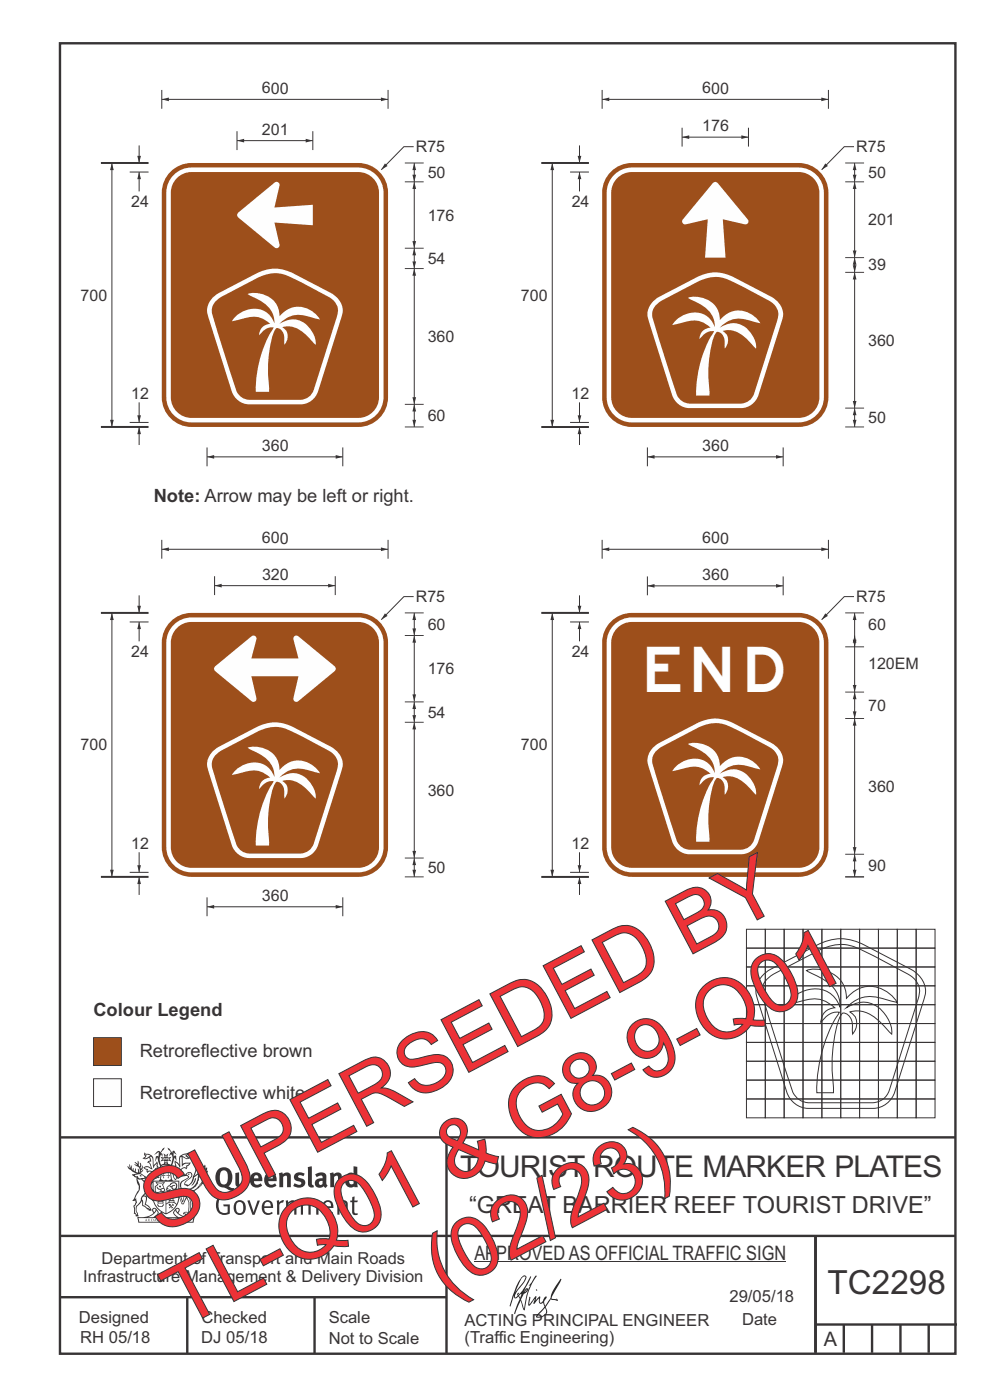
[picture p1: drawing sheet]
<svg xmlns="http://www.w3.org/2000/svg" width="210mm" height="297mm" viewBox="0 0 210 297" stroke-linecap="round" stroke-linejoin="round" font-family="sans-serif">
<g fill="none" stroke="#373435" stroke-width=".51">
<path d="M12.7 9.2h190v278h-190zM12.7 241.3h190M94.7 241.4v45.8M12.7 275.2h82M12.7 262.2h190.1M39.7 275.2v12M66.7 275.2v12M173 262.1v24.9M173 281h30M179 281v6M185 281v6M191 281v6"/>
<path d="M197 281v6"/>
</g>
<path d="M100.6 267.7h66.2" fill="none" stroke="#373435" stroke-width=".21"/>
<g fill="#373435">
<path d="M47 248.4a2.55 2.55 0 0 0 0 2.7l.3 .2a.81 .81 0 0 0 1-1v-.5a1.04 1.04 0 0 0-1.1-1.5zM46.3 248.1a1.82 1.82 0 0 1 2.1-.2 1.82 1.82 0 0 1 .9 1.8 2.29 2.29 0 0 1-.8 2l.7 .3h.5l-.2 .6a2.87 2.87 0 0 1-2-.7 2.12 2.12 0 0 1-1.7-3.1z" fill-rule="evenodd"/>
<path d="M49.9 248.9l.8-.2v2a.46 .46 0 0 0 .3 .6 .46 .46 0 0 0 .6-.3v-2.1l.7-.2v2.4l.2 .5-.5 .3-.3-.3a1.02 1.02 0 0 1-1.2 .3 1.02 1.02 0 0 1-.6-1.1z" fill-rule="evenodd"/>
<path d="M54 249.5l-.1 .5h.9a.49 .49 0 0 0-.2-.6 .49 .49 0 0 0-.6 .1zM53.4 249.1a1.34 1.34 0 0 1 1.6-.2 1.34 1.34 0 0 1 .6 1.5v.2h-1.7a.77 .77 0 0 0 .5 .8 .77 .77 0 0 0 .9-.4l.3 .5a1.59 1.59 0 0 1-2 .2 1.59 1.59 0 0 1-.5-2.1z" fill-rule="evenodd"/>
<path d="M57 249.5l-.1 .5h1a.49 .49 0 0 0-.2-.6 .49 .49 0 0 0-.7 .1zM56.4 249.1a1.34 1.34 0 0 1 1.6-.2 1.34 1.34 0 0 1 .7 1.5v.2h-1.8a.77 .77 0 0 0 .5 .8 .77 .77 0 0 0 .9-.4l.4 .5a1.59 1.59 0 0 1-2.1 .2 1.59 1.59 0 0 1-.5-2.1z" fill-rule="evenodd"/>
<path d="M59.2 248.9l.7-.2 .1 .4a.95 .95 0 0 1 1-.3 .95 .95 0 0 1 .7 .8v2.3h-.8v-2.3a.46 .46 0 0 0-.8 .1v2.2h-.8z" fill-rule="evenodd"/>
<path d="M62.6 249.1a1.75 1.75 0 0 1 2-.1l-.2 .5-.6-.2a.43 .43 0 0 0-.6 .3l.4 .3a1.04 1.04 0 0 1 1.2 1.1 1.04 1.04 0 0 1-1.4 1l-1.2-.4 .3-.6 1 .4 .4-.4a.88 .88 0 0 0-1-.5l-.4-.2-.1-.4z" fill-rule="evenodd"/>
<path d="M65.3 247.6l.8-.2 .1 3.8 .3 .2 .1 .4a.88 .88 0 0 1-1 0 .88 .88 0 0 1-.3-1z" fill-rule="evenodd"/>
<path d="M67.8 250.6a.43 .43 0 0 0-.1 .7 .43 .43 0 0 0 .7-.1v-.7zM66.8 249.1a1.7 1.7 0 0 1 2.4 .1v1.9l.3 .4-.4 .5-.5-.4a1.03 1.03 0 0 1-1.7-.1 1.03 1.03 0 0 1 .8-1.5h.7v-.4a.8 .8 0 0 0-1.2 .1z" fill-rule="evenodd"/>
<path d="M70 248.9l.7-.2 .1 .4a.95 .95 0 0 1 1-.3 .95 .95 0 0 1 .7 .8v2.3h-.8v-2.3a.46 .46 0 0 0-.8 .1v2.2h-.8z" fill-rule="evenodd"/>
<path d="M74.3 249.5a1.48 1.48 0 0 0 0 1.7h.5l.2-.1v-1.5l-.3-.2zM75 247.4l.8 .1 .1 4.4h-.7l-.1-.2a1.26 1.26 0 0 1-1.4 0 1.26 1.26 0 0 1-.5-1.3 1.29 1.29 0 0 1 .4-1.4 1.29 1.29 0 0 1 1.4-.1z" fill-rule="evenodd"/>
<path d="M46.4 253.9a1.72 1.72 0 0 1 2.3 0l-.3 .3a1.24 1.24 0 0 0-1.4-.2 1.24 1.24 0 0 0-.6 1.4 1.49 1.49 0 0 0 1.2 1.9l.7-.1v-1.3h-.8l-.1-.4h1.3v1.9a1.93 1.93 0 0 1-2.2 0 1.93 1.93 0 0 1-.7-2.2l.2-.8z" fill-rule="evenodd"/>
<path d="M50.4 255.1a1.65 1.65 0 0 0 .2 2.2 .99 .99 0 0 0 1-1.4 .78 .78 0 0 0-.4-.8 .78 .78 0 0 0-.8 0zM50 254.9a1.33 1.33 0 0 1 1.6-.1 1.33 1.33 0 0 1 .5 1.4 1.31 1.31 0 0 1-1.3 1.6 1.31 1.31 0 0 1-1.2-1.6v-.6z" fill-rule="evenodd"/>
<path d="M52.5 254.7l.4-.1 .9 2.6 .8-2.5h.5l-1.1 3h-.5z" fill-rule="evenodd"/>
<path d="M56.3 255.2l-.2 .7h1.3a.7 .7 0 0 0-.3-.8 .7 .7 0 0 0-.8 .1zM55.9 255a1.22 1.22 0 0 1 1.5-.2 1.22 1.22 0 0 1 .5 1.5h-1.8a.93 .93 0 0 0 .5 1 .93 .93 0 0 0 1.1-.2l.2 .3a1.43 1.43 0 0 1-1.8 .1 1.43 1.43 0 0 1-.6-1.7z" fill-rule="evenodd"/>
<path d="M58.7 254.7l.4-.1 .1 .5 .4-.4 .6-.1-.2 .5a.66 .66 0 0 0-.8 .7v1.9h-.4z" fill-rule="evenodd"/>
<path d="M60.6 254.7l.4-.1 .1 .5a.94 .94 0 0 1 1-.5 .94 .94 0 0 1 .8 .8v2.3h-.5l-.1-2.5a.81 .81 0 0 0-1.2 .3v2.2h-.4z" fill-rule="evenodd"/>
<path d="M63.7 254.7l.5-.1 .1 .5 .4-.3a.78 .78 0 0 1 1.1 .3 .9 .9 0 0 1 1-.5 .9 .9 0 0 1 .8 .8v2.3h-.5l-.1-2.5a.67 .67 0 0 0-1.1 .3v2.2h-.5v-2.4l-.4-.3-.7 .4v2.3h-.5z" fill-rule="evenodd"/>
<path d="M69 255.2l-.1 .7h1.3a.7 .7 0 0 0-.3-.8 .7 .7 0 0 0-.9 .1zM68.7 255a1.22 1.22 0 0 1 1.5-.2 1.22 1.22 0 0 1 .5 1.5h-1.8a.93 .93 0 0 0 .4 1 .93 .93 0 0 0 1.2-.2l.1 .3a1.44 1.44 0 0 1-1.7 .1 1.44 1.44 0 0 1-.6-1.7z" fill-rule="evenodd"/>
<path d="M71.4 254.7l.5-.1 .1 .5a.94 .94 0 0 1 1-.5 .94 .94 0 0 1 .8 .8v2.3h-.5l-.1-2.5a.81 .81 0 0 0-1.2 .3v2.2h-.4z" fill-rule="evenodd"/>
<path d="M74.7 253.9l.5-.1v.9h.7l-.1 .3h-.6v2.2l.1 .2h.5l.1 .3a.75 .75 0 0 1-1.2-.6v-2.1h-.4v-.3h.4z" fill-rule="evenodd"/>
<path d="M30.8 244.9l1.1 .3-.9 .5h-.4l.6-.5zM31.8 245.4h.2a2.44 2.44 0 0 1 .4 1.9l.1 .5 .7-1-.1 .6 .3 .3a.57 .57 0 0 0-.6 .7l-1-.1-.5 .2 .2-.5-.8-.3 .7-.1 .9 .5 .1-.1-.6-1.3-.2-.2h.5zM30.7 244.4l-.1 .5 .2 .4-.6 .4a1.04 1.04 0 0 0 1.4-.1l.2 .6-.3 .1-.2 .4a.94 .94 0 0 1 .8 1.1l-.2-.1a1.16 1.16 0 0 0-1.5-.1l.3 .4 .4 .2 .1 .5 .2 .1 .1-.2a.94 .94 0 0 1 1.1 .2l.8 .1-1.2 1.2a1.13 1.13 0 0 0 1.2-.2l.4-.1-.1-.4 .5-.8a.83 .83 0 0 0-.6 1.1l-.3-.1-.7 .4 1.1-1.4-.5 .1-.5-.1 1.3-.5-.1-.1-.9 .4v-.3l.2-.2 .3 .1 .1-.3-.2-.4v-.6l-.1-.4-.7 1v-.7a1.42 1.42 0 0 0-1.6-1.8z" fill-rule="evenodd"/>
<path d="M38.5 245.2l.5-.2 .7-.1-.6 .3 .8 .5h-.3zM38.3 245.5l.2-.1 .1 2a1.69 1.69 0 0 1 1.6-.6l-.8 .5 .1 .5a1.1 1.1 0 0 0-1.5 .6l-.1-.5-.2-.2h-.5l.3-.4-.3-.7a1.42 1.42 0 0 1 .8 1.1l.2-.1zM37.1 246.2l.1 1-.2 .3 .1 .4h.5l.1 .2a.96 .96 0 0 1-1.1-.1l-.1 .1a1.06 1.06 0 0 0 1.3 .2v.1a.72 .72 0 0 1-1 .2l.3 .5 .6 .2-.4 .2-.1 .6-.2-.3-.4-1.1-.4-.4 .4 .9a1.54 1.54 0 0 0 .7 1.2l.2-.3a.58 .58 0 0 1 .4-.8l.2-.1h-.3l-.5-.3 .9-.5a.93 .93 0 0 1 1.2-.5v.2l.2-.2 .1-.5a.99 .99 0 0 0 .7-.8l-1.3 .1-.3 .2-.1-1.4 .9 .4 .9-.3h-.4l-.5-.4 .4-.7-.6 .2a1.46 1.46 0 0 0-1.4 2.1v.4l-.2-.4z" fill-rule="evenodd"/>
<path d="M35.6 248.9l.2 .1-.1 .3 .4 .1h-.4v.6l-.1-.6h-.3l.3-.1z" fill-rule="evenodd"/>
<path d="M34.6 248.9l.2 .1v.3l.3 .1h-.3l-.1 .6v-.6h-.4l.4-.1z" fill-rule="evenodd"/>
<path d="M34.3 248.8a.57 .57 0 0 1 .9 .2 .57 .57 0 0 1 .9-.2l.2 1.4h-.2a.57 .57 0 0 1-.9 0 .69 .69 0 0 1-1.1 0zM34.2 248.1l-.3 2.1-.2 .4h3l-.2-.4-.3-2.1h-.2v.2l-.8-.1-.8 .1v-.2z" fill-rule="evenodd"/>
<path d="M34.2 252.4a.3 .3 0 0 0 .6 0 .3 .3 0 0 0-.6 0zM33.3 250.9l.3 .3-.3 .4a.79 .79 0 0 0 0 1.3l.8-.2-.1-.3a.55 .55 0 0 1-.7-.6l.1-.1 .2 .3 .3 .2 .8-.2-.4-.7 .4-.4-.7 .2zM33 250.7l1.1 .2 .9-.2-.4 .6 .4 1.2a.56 .56 0 0 1-.8 .3l-.2 .1a.73 .73 0 0 1-.9 .1 .73 .73 0 0 1-.3-1v-.4l.6-.4z" fill-rule="evenodd"/>
<path d="M35.6 251.8l.7-.4a.58 .58 0 0 1 1-.1 .58 .58 0 0 1-.4 .9l-.3-.3a.43 .43 0 0 1 .6-.4 .57 .57 0 0 0-.8 .2l-.2-.1-.3 .1 .4 .2a.55 .55 0 0 0 .9 .4v.5h-1.3l.3-.4-.1-.1-.6 .1 .2-.3-.2-.1zM35.4 251.8l-.1 .2a.39 .39 0 0 0 .2 .6h.3l-.2 .4h1.9l-.1-.8a.86 .86 0 0 0-.1-1.3 .86 .86 0 0 0-1.3 .4z" fill-rule="evenodd"/>
<path d="M36 254.8h.8v.2h-.8zM36.4 253.8l.2 .8h-.4zM36.4 253.5l-.3 .5-.1 .6h-.2v.4l-.7 .4 .2 .1a1.48 1.48 0 0 1 2.1 .2l.2-.1-.6-.5v-.5h-.2l-.1-.6z" fill-rule="evenodd"/>
<path d="M35.8 255.4l.4 .1 .1 .3 .3-.2-.2-.2a.38 .38 0 0 1 .5 .5l-.2-.2-.3 .2 .3 .2-.3 .3-.1-.4-.4 .4-.1-.2 .4-.3-.1-.1-.2 .1z" fill-rule="evenodd"/>
<path d="M34.5 254h.2v.2l-.2 .6h-.2zM33.6 255.3h.9v.2a.55 .55 0 0 1-.8 .4v-.2l-.2-.1zM33.4 254h.2l.2 .8h-.2zM33.6 255l.8-.1 .1 .2h-.8zM33.8 253.7h.5l-.2 1.1h-.1zM33.3 253.8l-.1 .3 .3 1.1a.48 .48 0 0 0-.1 .6 .48 .48 0 0 0 .5 .2h.5a.49 .49 0 0 0 .2-.8l.3-1.1-.1-.3a1.42 1.42 0 0 0-1.5 0z" fill-rule="evenodd"/>
<path d="M33.7 251.5l.4 .1 .1 .3h-.3z" fill-rule="evenodd"/>
<path d="M41.3 250.1l.3-.2-.2 .8-.6 .8h-.2l.5-.7z" fill-rule="evenodd"/>
<path d="M39.7 249l.3-.2 .5 .2a.88 .88 0 0 1-.6 1.1 1.22 1.22 0 0 0-.8 1.3l.5 .2a.72 .72 0 0 0 .9-.4l.5-.8 .2-.6 .8-.6v.2a2.85 2.85 0 0 1-2 2.9l.1 .1a2.13 2.13 0 0 0 1.9-1.5v-.3a2.01 2.01 0 0 0 .3-1.7l1.1-1.3-.4 1 .7-.5-.7 1 .8-.4-.8 .8 .7-.2-.9 .6 .8-.1-.8 .4h.7l-.8 .3 .3 .2h-.4l.2 .3h-.4l.2 .3h-.4l.1 .2h-.1a2.16 2.16 0 0 1-2 1.1l.1 .2 .4-.1a.76 .76 0 0 1 .7 .8l.5 1.2-.6 .2a1.45 1.45 0 0 0-1.1-1.3l.2 1.8-.1 1.8 .4 .3a1.07 1.07 0 0 0-1.2 .4v-.3l-.5-.2a.87 .87 0 0 1 1.1-.1v-.7a4.4 4.4 0 0 0-.6-3.1l-.1-.3h-.2a2.16 2.16 0 0 1-.7-2.2l.3-.4 1.2-.7a.55 .55 0 0 0-.4-.8zM37.8 252.4a.76 .76 0 0 1 .3 1.1l.6 1.6 .4-1.7 .2 .1a.61 .61 0 0 1-.1 .9l-.3 .8-.2 .1-.7-1.6-.3 .1a1.18 1.18 0 0 0 .1-1.4zM41.8 247.5l.2 .7 .3-.5v.6l.4-.5a1.9 1.9 0 0 1-1.2 1.4l-.3 .3zM38.2 249.6l1.4-.2 .2 .2v.3l-.5 .2a1.26 1.26 0 0 0-.9 1.9l.2 .7a1.84 1.84 0 0 1 .1 2.1l-.4-1.4a.96 .96 0 0 0-.4-1.2l-.4 .2a.78 .78 0 0 1 0 1.3l.1 .3h.4l.4 1.1a.38 .38 0 0 0 .2 .4 .38 .38 0 0 0 .4-.1l.6-1.2a2.94 2.94 0 0 1 .4 2.5l-.1 .4h-.8l-.3 .4v.2l.4-.1 .1 .4 .2 .1a1.02 1.02 0 0 1 1.3-.5v-.4l-.3-.1 .1-1.8-.3-1.3h.1a1.14 1.14 0 0 1 .8 1 .63 .63 0 0 0 .8-.2 .63 .63 0 0 0-.2-.9l-.6-1.2 .9-.6 .2-.4h.3l-.1-.2h.4l-.1-.3h.3l-.1-.3 .5-.1-.2-.2 .6-.4v-.2h-.2l.4-.5h-.3l.3-.5-.4 .1 .4-.5v-.3l-.3 .2 .2-.7-.1-.2-.4 .3v-.8l-.6 .8-.2-.8-.2 .5-.3-.7-.1 .6-.5-.8-.1 1.4-.6 1.8a1.81 1.81 0 0 1-1 1.5l-.6-.2a1.75 1.75 0 0 1 1.1-1.2 .75 .75 0 0 0 .1-1.3 .75 .75 0 0 0-1.2 .4z" fill-rule="evenodd"/>
<path d="M41.2 254.1h.3l.2 .2-.4 .1z" fill-rule="evenodd"/>
<path d="M29.4 258.4h11.6l-.1 .8h-11.4zM31.3 258.2l.5-.1a2.48 2.48 0 0 0 1.4-1.3l.3 .5-.5 .6-.5 .3zM32.5 256.6l.3-.2 .2 .1-.3 .7zM37.2 256.8a2.65 2.65 0 0 0 1.8 1.4h-1.1l-.5-.3-.5-.6zM37.4 256.5l.2-.1 .3 .2-.3 .6zM29.2 258.2l.1 1.2h11.8l.2-1.1-.2-.1a4.1 4.1 0 0 1-3.3-.9l.3-.4-.1-.6a1.06 1.06 0 0 0-1.3 1l.2 .4 .6 .5h-4.7l.3-.1a.84 .84 0 0 0 .6-.8 .84 .84 0 0 0-.5-.8l-.3-.2h-.5l-.1 .6 .3 .4a4.2 4.2 0 0 1-3.4 .9z" fill-rule="evenodd"/>
<path d="M31 258.7l.1 .2h-.2zM31 258.5l-.3 .6 .4-.2 .2 .2z" fill-rule="evenodd"/>
<path d="M31.3 258.6h.3v.4a.25 .25 0 0 0 .2-.1 .25 .25 0 0 0-.1-.3h.1a.29 .29 0 0 1 0 .4 .29 .29 0 0 1-.4 0 .29 .29 0 0 1 0-.4z" fill-rule="evenodd"/>
<path d="M32.2 258.6a.22 .22 0 0 1 .3 .2 .22 .22 0 0 1-.3 .2zM32 258.6l.1 .4a.33 .33 0 0 0 .4 0 .33 .33 0 0 0 0-.4 .33 .33 0 0 0-.5 0z" fill-rule="evenodd"/>
<path d="M32.9 258.7l.1 .2h-.2zM32.9 258.5l-.2 .6 .3-.2 .2 .2z" fill-rule="evenodd"/>
<path d="M33.3 258.6h.2l.1 .1 .2-.1-.2 .2 .2 .3-.3-.3-.1 .3h-.1l.2-.3z" fill-rule="evenodd"/>
<path d="M34.7 258.7l.1 .2h-.2zM34.7 258.5l-.3 .6 .4-.2 .2 .2z" fill-rule="evenodd"/>
<path d="M35 258.5h.5l-.2 .1v.5h-.2l.1-.5z" fill-rule="evenodd"/>
<path d="M36.2 258.6l.3-.1-.1 .1v.2h.1h-.1v.3h-.2z" fill-rule="evenodd"/>
<path d="M36.7 258.6h.2v.5h-.2z" fill-rule="evenodd"/>
<path d="M37.3 258.6a.22 .22 0 0 1 .3 .2 .22 .22 0 0 1-.3 .2zM37.1 258.6v.4a.33 .33 0 0 0 .5 0 .33 .33 0 0 0 0-.4 .33 .33 0 0 0-.5 0z" fill-rule="evenodd"/>
<path d="M37.8 258.6l.4-.1-.2 .1v.2h.1h-.1v.2l.2 .1h-.4z" fill-rule="evenodd"/>
<path d="M38.4 258.6h.2l-.1 .4 .2 .1h-.3z" fill-rule="evenodd"/>
<path d="M38.9 258.6h.2v.5h-.2z" fill-rule="evenodd"/>
<path d="M39.3 258.6h.2h-.1l.2 .3-.2 .2-.1-.1v-.1l.2 .1z" fill-rule="evenodd"/>
<path d="M34.2 247.4a1.51 1.51 0 0 1 2 .2 2.67 2.67 0 0 0-2.1 0zM35.7 247.6l.4 .1 .1 .3-.4-.1zM34.6 247.6h.5l.1 .2h-.4zM34 247.8l.3 .2h-.3zM34.9 246.9l.3-.2 .3 .2zM34.9 245.6l.2 .1v.3h-.2zM35 245.1l.2 .2 .2-.2-.1 .3h-.2zM35.1 246.3h.2l.1 .4-.2-.2-.2 .2zM35.3 245.7l.2-.1v.4h-.2zM34.4 245.7h.3l.1 .3-.4 .1 .2-.2zM35.7 245.7h.3l-.2 .2 .2 .2-.4-.1zM32.7 244.9l1-.5-.1 1-.2-.2-.3 .2-.3 1.1 .5-1 .3 .9a1.84 1.84 0 0 1 .2 1.7l.4 .1a2.48 2.48 0 0 1 2.2 0l.2-.2-.2-.7 .7-1.8 .4 .7-.2-1-.2-.1-.2 .3v-.9l.6 .4-.6-.8-.3 .1-.1 .4-.5-.9-.5-.3 .2 .5 .6 .5-.5 .8 .4-.4a2.06 2.06 0 0 1 0 2.3l-.5-.2-.2-.6 .1-.1 .8 .2-.4-.5 .4-.5-.7 .2-.2-.2 .2-.7-.5 .4-.5-.4 .2 .7-.2 .2-.7-.2 .4 .5-.4 .5 .8-.2 .1 .1-.2 .6-.5 .2a2.02 2.02 0 0 1 0-2.2l.3 .5-.1-.7-.3-.1 .8-1.2-.4 .3-.5 .8-.2-.3a.8 .8 0 0 0-.8 .5z" fill-rule="evenodd"/>
<path d="M29.2 250.1l.3 .1a.61 .61 0 0 1 .8 .4l.3 .2a.8 .8 0 0 1 .6 1l.4 .1 .5 .5a1 1 0 0 1 .5 1.1l-.1 .7v-.5h-.1a.96 .96 0 0 0-.8-1.3l-.2-.2h-.7l-.1-.1-.1 .1 .1 .3h.6l-1.2 1.3-.2 1-.4 .6a1.33 1.33 0 0 0-.5 1.8l.2 .5a1.26 1.26 0 0 1-.5-1.5l-.1-.3a1.56 1.56 0 0 0 .4-1.7l-.3 .2 .2-.5a3.2 3.2 0 0 0 .7-3zM30.4 253.9h.4a2.06 2.06 0 0 1-.1 1.6l.7 .5 .4 .4-.6-.1-.8-.6-.1-.9a.51 .51 0 0 1 .1-.9zM28.6 249.3a1.52 1.52 0 0 1 2.1 .5l-1.1 .2-.2-.1-.1-.4h-.5zM27.5 247v.8l-.3-.4h-.1a3.1 3.1 0 0 0 1.9 1.6l-1 .1 .5 .6 .5 .1 .1 1.1a1.84 1.84 0 0 1-.3 2.5l-.4 .9-.3 .4 .2 .1 .4-.1 .1 .4-.2 .5-.3 .2 .1 1.7h.2l.3 .5 .1 .1 .4-.1-.1-.5a1.3 1.3 0 0 1-.1-1.7l.9-1 .1 1.1 .6 .2 .5 .5 .1-.1 .2 .3h.5a1.85 1.85 0 0 0-1.2-1.4l.1-.3a1.39 1.39 0 0 0 0-1.4l-.5-.1 .5-.5a.66 .66 0 0 1 .9-.4 .66 .66 0 0 1 .3 .9l-.1 .4 .2-.1v.2l-.1 .3 .2 .5 .1-.3a2.24 2.24 0 0 0 .1-2.2 .73 .73 0 0 1-.7-.7 .73 .73 0 0 1 .6-.7v-.2a.94 .94 0 0 0-.9 .8 .48 .48 0 0 1-.1-.6 .48 .48 0 0 1 .5-.2l.5-.3a.51 .51 0 0 0-.8 .2l-.5 .2-1-.8h.6l.2-.5-1.2-.7 .5-.5v-.3l-.5 .4 .1-.2a.69 .69 0 0 0 .2-1v.4l-.2 .3v-1.1l-.3-.2 .1 .6-.1 .2-.4-1.3v.7l-.6-.4 .5 .7-.6-.2 .3 .3a1 1 0 0 1 .7 1.4l-.2-.8v.9l-.5-.2v-.8l-.2 .7-.2-.1-.1-.6-.2 .4-.2-.2 .1-.7-.2 .5z" fill-rule="evenodd"/>
<path d="M29.6 249.4l.2-.1 .3 .2z" fill-rule="evenodd"/>
<path d="M32.4 250.5h5.6v2l-.2-.1v-1.7h-5.2v2.5h5.2v-.8l.1 .2-.1 1.1v-.3h-2.5v4a4.1 4.1 0 0 0 2.6-3.6l.1-.1a4 4 0 0 1-2.8 3.9 4.2 4.2 0 0 1-2.8-4.7l.1 1.2 .1-.1a3.8 3.8 0 0 0 2.5 3.4v-4h-2.5l-.2-.9z" fill-rule="evenodd"/>
<circle cx="40" cy="249.1" r=".17"/>
</g>
<g fill="#252726">
<path d="M111.6 273.7l.2-.2-.5 .7zM110.4 274.5l.3 .1-.3 .7-.3-.4zM110.9 270.9l.5-.1a9.3 9.3 0 0 1-2 3.2l-.1 .2 1-2.5zM110.6 271a14.7 14.7 0 0 0-2.2 4.9l-.3 1.2 .1 .1 .8-2.4a.42 .42 0 0 0 .2 .7 .42 .42 0 0 0 .6-.3l.2-.2 .2 .6-1.1 3.1h.2l1.1-2.8 .6 1.9 .2 .2 .2-.5a13.5 13.5 0 0 1 2-6.2l.5-.5-.2-.2-1.6 2.1 .4-.1a14.9 14.9 0 0 0-1.3 5.1l-.4-1.2a1.39 1.39 0 0 1 .2-1.8l.1-.2a.92 .92 0 0 0 .8-1.2 .75 .75 0 0 0-.7 .7l-.2 .2 1.6-3.4h-.1l-.4 .7a10.5 10.5 0 0 1-2.2 3.2l.2-.4a.32 .32 0 0 0-.4 .2 .32 .32 0 0 0 .1 .4l-.5 .4a3.2 3.2 0 0 1 1.1-2.3l.5-.6a2.49 2.49 0 0 0 .7-1.6l-.3-.2z" fill-rule="evenodd"/>
<path d="M115.6 277.5a1.15 1.15 0 0 1 .1 1.3 1.15 1.15 0 0 1-1.2 .5h-.5zM112.3 275.1l-.3 1.7 .3 .2 1.2-1.5-.3 1.1 1.1-1.2a.94 .94 0 0 0 .4 1.2l.5-.3 .3 .9-1.2 1.3a.98 .98 0 0 0-.5 1 1.9 1.9 0 0 0 2.3-1.3l-.1-.3a1.02 1.02 0 0 1 .3-1.4l.5-.9 1.5 .3-.2-.5v.3l-1.1-.2v-.2l2-3.6 .1-.3-.1-.1-1.8 2.7a6.6 6.6 0 0 1-1.5 3l-.2-.2a1.01 1.01 0 0 1 .4-1.4l.1-.2-.3-.2-.3 .5-.2 .5-.5 .4-.2-.4 .1-.9-.2-.1-.8 .9 .2-.9h-.1l-1.4 1.7 .2-1.4v-.1z" fill-rule="evenodd"/>
<path d="M113.7 273.5l.3 .3h-.3z" fill-rule="evenodd"/>
</g>
<path d="M19.8 220.1h5.9v5.9h-5.9z" fill-rule="evenodd" fill="#9d4f1b" stroke="#373435" stroke-width=".21"/>
<path d="M19.8 228.9h5.9v5.8h-5.9z" fill-rule="evenodd" fill="#fefefe" stroke="#373435" stroke-width=".21"/>
<path d="M36.8 37.1a5.3 5.3 0 0 1 3.8-1.6h35.4a5.4 5.4 0 0 1 5.4 5.4v43.4a5.4 5.4 0 0 1-5.4 5.3h-35.4a5.4 5.4 0 0 1-5.3-5.3v-43.4a5.3 5.3 0 0 1 1.5-3.8zM37.8 37.5a4.4 4.4 0 0 1 2.8-1h35.4a4.4 4.4 0 0 1 4.4 4.4v43.4a4.4 4.4 0 0 1-4.4 4.4h-35.4a4.4 4.4 0 0 1-4.4-4.4v-43.4a4.4 4.4 0 0 1 1.6-3.4zM36.2 36.4a6.3 6.3 0 0 1 4.4-1.8h35.4a6.3 6.3 0 0 1 6.3 6.3v43.4a6.3 6.3 0 0 1-6.3 6.3h-35.4a6.3 6.3 0 0 1-6.3-6.3v-43.4a6.3 6.3 0 0 1 1.9-4.5z" fill-rule="evenodd" fill="#9d4f1b"/>
<path d="M87.7 31.1h-2l-4.8 4.9" fill="none" stroke="#373435" stroke-width=".21"/>
<path d="M81.7 34.7l.5 .5-1.3 .8z" fill="#373435"/>
<path d="M85.9 90.6h4M85.9 85.8h4M87.9 85.8v4.8" fill="none" stroke="#373435" stroke-width=".21"/>
<g fill="#373435">
<path d="M87.5 89.1h.8l-.4 1.5z"/>
<path d="M87.9 85.8l.4 1.5h-.8z"/>
</g>
<path d="M43.9 96.9h28.8" fill="none" stroke="#373435" stroke-width=".21"/>
<g fill="#373435">
<path d="M71.2 96.5l1.5 .4-1.5 .4z"/>
<path d="M43.9 96.9l1.5-.4v.8z"/>
</g>
<path d="M43.9 94.9v4M72.7 94.9v4" fill="none" stroke="#373435" stroke-width=".21"/>
<path d="M50.5 45.1l7.7-6.4a.64 .64 0 0 1 .8 0 .64 .64 0 0 1 .3 .7l-1.1 4.6 8.2-.6v4.4l-8.2-.6 1.1 4.7a.64 .64 0 0 1-.3 .7 .64 .64 0 0 1-.8-.1l-7.7-6.5a.61 .61 0 0 1 0-.9z" fill-rule="evenodd" fill="#fefefe"/>
<path d="M87.9 57v28.8" fill="none" stroke="#373435" stroke-width=".21"/>
<g fill="#373435">
<path d="M87.5 84.3h.8l-.4 1.5z"/>
<path d="M87.9 57l.4 1.5h-.8z"/>
</g>
<path d="M85.9 34.6h4M85.9 38.6h4M87.9 34.6v4M85.9 52.7h4" fill="none" stroke="#373435" stroke-width=".21"/>
<g fill="#373435">
<path d="M87.5 37.1h.8l-.4 1.5z"/>
<path d="M87.9 34.6l.4 1.5h-.8z"/>
</g>
<path d="M87.9 38.6v14.1" fill="none" stroke="#373435" stroke-width=".21"/>
<g fill="#373435">
<path d="M87.5 51.1h.8l-.4 1.6z"/>
<path d="M87.9 38.6l.4 1.5h-.8z"/>
</g>
<path d="M85.9 57h4M87.9 52.7v4.3" fill="none" stroke="#373435" stroke-width=".21"/>
<g fill="#373435">
<path d="M87.5 55.5h.8l-.4 1.5z"/>
<path d="M87.9 52.7l.4 1.5h-.8z"/>
</g>
<path d="M34.3 21.1h48" fill="none" stroke="#373435" stroke-width=".21"/>
<g fill="#373435">
<path d="M80.8 20.7l1.5 .4-1.5 .4z"/>
<path d="M34.3 21.1l1.5-.4v.8z"/>
</g>
<path d="M34.3 19.1v4M82.3 19.1v4M29.5 90.6v3.8" fill="none" stroke="#373435" stroke-width=".21"/>
<path d="M29.5 90.6l.4 1.5h-.8z" fill="#373435"/>
<path d="M29.5 36.5v4.1" fill="none" stroke="#373435" stroke-width=".21"/>
<path d="M29.5 36.5l.4 1.5h-.8z" fill="#373435"/>
<path d="M29.5 30.9v3.7" fill="none" stroke="#373435" stroke-width=".21"/>
<path d="M29.1 33.1h.8l-.4 1.5z" fill="#373435"/>
<path d="M29.5 85.4v4.2" fill="none" stroke="#373435" stroke-width=".21"/>
<path d="M29.1 88.1h.8l-.4 1.5z" fill="#373435"/>
<path d="M23.7 34.6v56M27.5 36.5h4M27.5 89.6h4" fill="none" stroke="#373435" stroke-width=".21"/>
<g fill="#373435">
<path d="M23.3 89.1h.8l-.4 1.5z"/>
<path d="M23.7 34.6l.4 1.5h-.8z"/>
</g>
<path d="M21.4 34.6h10.1M50.3 29.8h16.1M21.4 90.6h10.1" fill="none" stroke="#373435" stroke-width=".21"/>
<g fill="#373435">
<path d="M64.8 29.4l1.6 .4-1.6 .4z"/>
<path d="M50.3 29.8l1.5-.4v.8z"/>
</g>
<path d="M50.3 27.8v4M66.4 27.8v4" fill="none" stroke="#373435" stroke-width=".21"/>
<path d="M45.4 62.9l1.1-.8 7.8-4.1a8 8 0 0 1 8 0l7.9 4.1a4 4 0 0 1 2.1 5.5l-4.8 15.4a4 4 0 0 1-3.7 2.8h-11a4 4 0 0 1-3.7-2.8l-4.8-15.4a3.8 3.8 0 0 1 1.1-4.7z" fill-rule="evenodd" fill="#fefefe"/>
<path d="M45.9 63.8l1-.8 8-4.2a7.5 7.5 0 0 1 7.5 .4l6.4 3.3a3.7 3.7 0 0 1 2.8 4.1l-5 16.1a3 3 0 0 1-2.8 2.1h-11a3.3 3.3 0 0 1-3-3l-4.4-14a3.2 3.2 0 0 1 .5-4z" fill-rule="evenodd" fill="#9d4f1b"/>
<path d="M52.5 62.4a5.3 5.3 0 0 1 6.7 3.5l.1 1.2a5.1 5.1 0 0 1 8.6 .7l-1.7-.4a5.9 5.9 0 0 0-7 1.3 4.6 4.6 0 0 1 7 1.7 4.4 4.4 0 0 1 .8 2.8l-1.3-1.3a6.6 6.6 0 0 0-4.8-2.7l-1 .2a2.38 2.38 0 0 1 .4 3.8v-.5a2.59 2.59 0 0 0-1.2-3.1h-.4a10.9 10.9 0 0 0-1.7 5.5 42.6 42.6 0 0 0 .1 8h-2.8a24.8 24.8 0 0 1 3.8-13.6 3.3 3.3 0 0 0-3.2 1.6 2.41 2.41 0 0 1 2.4-2.4 5.5 5.5 0 0 0-6.2-1l-1.9 .5a5.5 5.5 0 0 1 7-2.1l.8 .6 .7 .8 .5 1.1a5.6 5.6 0 0 0-4-5.3z" fill-rule="evenodd" fill="#fefefe"/>
<path d="M130.3 37.1a5.3 5.3 0 0 1 3.7-1.6h35.4a5.4 5.4 0 0 1 5.4 5.4v43.4a5.4 5.4 0 0 1-5.4 5.3h-35.4a5.4 5.4 0 0 1-5.3-5.3v-43.4a5.3 5.3 0 0 1 1.6-3.8zM131.2 37.5a4.4 4.4 0 0 1 2.8-1h35.4a4.4 4.4 0 0 1 4.4 4.4v43.4a4.4 4.4 0 0 1-4.4 4.4h-35.4a4.4 4.4 0 0 1-4.4-4.4v-43.4a4.4 4.4 0 0 1 1.6-3.4zM129.6 36.4a6.3 6.3 0 0 1 4.4-1.8h35.4a6.3 6.3 0 0 1 6.3 6.3v43.4a6.3 6.3 0 0 1-6.3 6.3h-35.4a6.3 6.3 0 0 1-6.3-6.3v-43.4a6.3 6.3 0 0 1 1.9-4.5z" fill-rule="evenodd" fill="#9d4f1b"/>
<path d="M181.2 31.1h-2.1l-4.8 4.9" fill="none" stroke="#373435" stroke-width=".21"/>
<path d="M175.1 34.7l.5 .5-1.3 .8z" fill="#373435"/>
<path d="M179.3 90.6h4M179.3 86.6h4M181.3 86.6v4" fill="none" stroke="#373435" stroke-width=".21"/>
<g fill="#373435">
<path d="M180.9 89.1h.8l-.4 1.5z"/>
<path d="M181.3 86.6l.4 1.5h-.8z"/>
</g>
<path d="M151.2 38.8h.1a.61 .61 0 0 1 .9 0l6.4 7.7a.64 .64 0 0 1 .1 .8 .64 .64 0 0 1-.7 .3l-4.7-1.1 .6 8.2h-4.3l.5-8.2-4.6 1.1a.64 .64 0 0 1-.7-.3 .64 .64 0 0 1 .1-.8z" fill-rule="evenodd" fill="#fefefe"/>
<path d="M181.3 57.8v28.8" fill="none" stroke="#373435" stroke-width=".21"/>
<g fill="#373435">
<path d="M180.9 85.1h.8l-.4 1.5z"/>
<path d="M181.3 57.8l.4 1.5h-.8z"/>
</g>
<path d="M179.3 38.6h4M179.3 34.6h4M181.3 34.6v4M179.3 57.8h4" fill="none" stroke="#373435" stroke-width=".21"/>
<g fill="#373435">
<path d="M180.9 37.1h.8l-.4 1.5z"/>
<path d="M181.3 34.6l.4 1.5h-.8z"/>
</g>
<path d="M181.3 38.6v16.1" fill="none" stroke="#373435" stroke-width=".21"/>
<g fill="#373435">
<path d="M180.9 53.1h.8l-.4 1.6z"/>
<path d="M181.3 38.6l.4 1.5h-.8z"/>
</g>
<path d="M179.3 54.7h4M181.3 54.7v3.1" fill="none" stroke="#373435" stroke-width=".21"/>
<g fill="#373435">
<path d="M180.9 56.3h.8l-.4 1.5z"/>
<path d="M181.3 54.7l.4 1.5h-.8z"/>
</g>
<path d="M127.7 21.1h48" fill="none" stroke="#373435" stroke-width=".21"/>
<g fill="#373435">
<path d="M174.2 20.7l1.5 .4-1.5 .4z"/>
<path d="M127.7 21.1l1.5-.4v.8z"/>
</g>
<path d="M127.7 19.1v4M175.7 19.1v4M144.7 29.1h14.1" fill="none" stroke="#373435" stroke-width=".21"/>
<g fill="#373435">
<path d="M157.3 28.7l1.5 .4-1.5 .4z"/>
<path d="M144.7 29.1l1.5-.4v.8z"/>
</g>
<path d="M144.7 27.1v4M158.8 27.1v4M137.3 96.9h28.8" fill="none" stroke="#373435" stroke-width=".21"/>
<g fill="#373435">
<path d="M164.6 96.5l1.5 .4-1.5 .4z"/>
<path d="M137.3 96.9l1.5-.4v.8z"/>
</g>
<path d="M122.9 90.6v3.8M137.3 94.9v4M166.1 94.9v4" fill="none" stroke="#373435" stroke-width=".21"/>
<path d="M122.9 90.6l.4 1.5h-.8z" fill="#373435"/>
<path d="M122.9 36.5v4.1" fill="none" stroke="#373435" stroke-width=".21"/>
<path d="M122.9 36.5l.4 1.5h-.8z" fill="#373435"/>
<path d="M122.9 30.9v3.7" fill="none" stroke="#373435" stroke-width=".21"/>
<path d="M122.5 33.1h.8l-.4 1.5z" fill="#373435"/>
<path d="M122.9 85.4v4.2" fill="none" stroke="#373435" stroke-width=".21"/>
<path d="M122.5 88.1h.8l-.4 1.5z" fill="#373435"/>
<path d="M117.1 34.6v56M120.9 36.5h4M120.9 89.6h4" fill="none" stroke="#373435" stroke-width=".21"/>
<g fill="#373435">
<path d="M116.8 89.1h.7l-.4 1.5z"/>
<path d="M117.1 34.6l.4 1.5h-.7z"/>
</g>
<path d="M114.8 34.6h10.1M114.8 90.6h10.1" fill="none" stroke="#373435" stroke-width=".21"/>
<path d="M138.8 63.7l1.1-.8 7.9-4.1a8 8 0 0 1 7.9 0l7.9 4.1a4 4 0 0 1 2.2 5.5l-4.9 15.4a4 4 0 0 1-3.7 2.8h-11a4 4 0 0 1-3.6-2.8l-4.9-15.4a3.8 3.8 0 0 1 1.1-4.7z" fill-rule="evenodd" fill="#fefefe"/>
<path d="M139.3 64.6l1-.8 8-4.2a7.5 7.5 0 0 1 7.6 .4l6.3 3.3a3.7 3.7 0 0 1 2.8 4.1l-5 16.1a3 3 0 0 1-2.8 2.1h-11a3.3 3.3 0 0 1-3-3l-4.4-14a3.2 3.2 0 0 1 .5-4z" fill-rule="evenodd" fill="#9d4f1b"/>
<path d="M145.9 63.2a5.3 5.3 0 0 1 6.7 3.5l.1 1.2a5.1 5.1 0 0 1 8.6 .7l-1.7-.4a5.9 5.9 0 0 0-6.9 1.3 4.6 4.6 0 0 1 6.9 1.7 4.4 4.4 0 0 1 .8 2.8l-1.3-1.3a6.6 6.6 0 0 0-4.7-2.7l-1.1 .2a2.38 2.38 0 0 1 .4 3.8v-.5a2.59 2.59 0 0 0-1.2-3.1h-.4a10.9 10.9 0 0 0-1.6 5.5 42.6 42.6 0 0 0 0 8h-2.8a24.8 24.8 0 0 1 3.8-13.6 3.3 3.3 0 0 0-3.1 1.6 2.41 2.41 0 0 1 2.3-2.4 5.5 5.5 0 0 0-6.2-1l-1.9 .5a5.5 5.5 0 0 1 7.1-2.1l.7 .6 .7 .8 .5 1.1a5.6 5.6 0 0 0-4-5.3z" fill-rule="evenodd" fill="#fefefe"/>
<path d="M36.8 132.6a5.3 5.3 0 0 1 3.8-1.6h35.4a5.4 5.4 0 0 1 5.4 5.3v43.4a5.4 5.4 0 0 1-5.4 5.4h-35.4a5.4 5.4 0 0 1-5.3-5.4v-43.4a5.3 5.3 0 0 1 1.5-3.7zM37.8 133a4.4 4.4 0 0 1 2.8-1.1h35.4a4.4 4.4 0 0 1 4.4 4.4v43.4a4.4 4.4 0 0 1-4.4 4.4h-35.4a4.4 4.4 0 0 1-4.4-4.4v-43.4a4.4 4.4 0 0 1 1.6-3.3zM36.2 131.9a6.3 6.3 0 0 1 4.4-1.9h35.4a6.3 6.3 0 0 1 6.3 6.3v43.4a6.3 6.3 0 0 1-6.3 6.3h-35.4a6.3 6.3 0 0 1-6.3-6.3v-43.4a6.3 6.3 0 0 1 1.9-4.4z" fill-rule="evenodd" fill="#9d4f1b"/>
<path d="M87.7 126.6h-2l-4.8 4.9" fill="none" stroke="#373435" stroke-width=".21"/>
<path d="M81.7 130.1l.5 .6-1.3 .8z" fill="#373435"/>
<path d="M43.9 192.4h28.8" fill="none" stroke="#373435" stroke-width=".21"/>
<g fill="#373435">
<path d="M71.2 192l1.5 .4-1.5 .4z"/>
<path d="M43.9 192.4l1.5-.4v.8z"/>
</g>
<path d="M43.9 190.4v4M72.7 190.4v4" fill="none" stroke="#373435" stroke-width=".21"/>
<path d="M45.6 141.3l7.7-6.3a.64 .64 0 0 1 .8-.1 .64 .64 0 0 1 .3 .7l-1.1 4.1h10l-1.1-4.1a.64 .64 0 0 1 .3-.7 .64 .64 0 0 1 .8 .1l7.8 6.4a.61 .61 0 0 1-.1 1l-7.7 6.3a.64 .64 0 0 1-.8 .1 .64 .64 0 0 1-.3-.7l1.1-4.6h-10l1.1 4.6a.64 .64 0 0 1-.3 .7 .64 .64 0 0 1-.8-.1l-7.7-6.4a.61 .61 0 0 1 0-1z" fill-rule="evenodd" fill="#fefefe"/>
<path d="M87.9 153.2v28.8" fill="none" stroke="#373435" stroke-width=".21"/>
<g fill="#373435">
<path d="M87.5 180.5h.8l-.4 1.5z"/>
<path d="M87.9 153.2l.4 1.5h-.8z"/>
</g>
<path d="M87.9 134.8v14M85.9 148.9h4" fill="none" stroke="#373435" stroke-width=".21"/>
<g fill="#373435">
<path d="M87.5 147.3h.8l-.4 1.5z"/>
<path d="M87.9 134.8l.4 1.5h-.8z"/>
</g>
<path d="M85.9 153.2h4M87.9 148.9v4.3" fill="none" stroke="#373435" stroke-width=".21"/>
<g fill="#373435">
<path d="M87.5 151.7h.8l-.4 1.5z"/>
<path d="M87.9 148.9l.4 1.5h-.8z"/>
</g>
<path d="M34.3 116.5h48" fill="none" stroke="#373435" stroke-width=".21"/>
<g fill="#373435">
<path d="M80.8 116.1l1.5 .4-1.5 .4z"/>
<path d="M34.3 116.5l1.5-.4v.8z"/>
</g>
<path d="M34.3 114.5v4M82.3 114.5v4M29.5 186v3.9" fill="none" stroke="#373435" stroke-width=".21"/>
<path d="M29.5 186l.4 1.5h-.8z" fill="#373435"/>
<path d="M29.5 131.9v4.2" fill="none" stroke="#373435" stroke-width=".21"/>
<path d="M29.5 131.9l.4 1.6h-.8z" fill="#373435"/>
<path d="M29.5 126.3v3.7" fill="none" stroke="#373435" stroke-width=".21"/>
<path d="M29.1 128.5h.8l-.4 1.5z" fill="#373435"/>
<path d="M29.5 180.8v4.3" fill="none" stroke="#373435" stroke-width=".21"/>
<path d="M29.1 183.6h.8l-.4 1.5z" fill="#373435"/>
<path d="M23.7 130v56M27.5 131.9h4M27.5 185.1h4" fill="none" stroke="#373435" stroke-width=".21"/>
<g fill="#373435">
<path d="M23.3 184.5h.8l-.4 1.5z"/>
<path d="M23.7 130l.4 1.5h-.8z"/>
</g>
<path d="M21.4 130h10.1M45.5 124.2h25.6M21.4 186h10.1" fill="none" stroke="#373435" stroke-width=".21"/>
<g fill="#373435">
<path d="M69.6 123.8l1.5 .4-1.5 .4z"/>
<path d="M45.5 124.2l1.5-.4v.8z"/>
</g>
<path d="M45.5 122.2v4M71.1 122.2v4M85.9 186h4M85.9 182h4M87.9 182v4" fill="none" stroke="#373435" stroke-width=".21"/>
<g fill="#373435">
<path d="M87.5 184.5h.8l-.4 1.5z"/>
<path d="M87.9 182l.4 1.5h-.8z"/>
</g>
<path d="M85.9 134.8h4M85.9 130h4M87.9 130v4.8" fill="none" stroke="#373435" stroke-width=".21"/>
<g fill="#373435">
<path d="M87.5 133.3h.8l-.4 1.5z"/>
<path d="M87.9 130l.4 1.5h-.8z"/>
</g>
<path d="M45.4 159.1l1.1-.7 7.8-4.1a8 8 0 0 1 8 0l7.9 4.1a4 4 0 0 1 2.1 5.4l-4.8 15.4a4 4 0 0 1-3.7 2.8h-11a4 4 0 0 1-3.7-2.8l-4.8-15.4a3.8 3.8 0 0 1 1.1-4.7z" fill-rule="evenodd" fill="#fefefe"/>
<path d="M45.9 160l1-.8 8-4.1a7.5 7.5 0 0 1 7.5 .3l6.4 3.4a3.7 3.7 0 0 1 2.8 4l-5 16.1a3 3 0 0 1-2.8 2.2h-11a3.3 3.3 0 0 1-3-3l-4.4-14a3.2 3.2 0 0 1 .5-4.1z" fill-rule="evenodd" fill="#9d4f1b"/>
<path d="M52.5 158.6a5.3 5.3 0 0 1 6.7 3.5l.1 1.2a5.1 5.1 0 0 1 8.6 .7l-1.7-.4a5.9 5.9 0 0 0-7 1.4 4.6 4.6 0 0 1 7 1.7 4.4 4.4 0 0 1 .8 2.7l-1.3-1.3a6.6 6.6 0 0 0-4.8-2.6l-1 .2a2.38 2.38 0 0 1 .4 3.7v-.5a2.59 2.59 0 0 0-1.2-3l-.4-.1a10.9 10.9 0 0 0-1.7 5.5 42.6 42.6 0 0 0 .1 8.1h-2.8a24.8 24.8 0 0 1 3.8-13.7 3.3 3.3 0 0 0-3.2 1.7 2.41 2.41 0 0 1 2.4-2.4 5.5 5.5 0 0 0-6.2-1l-1.9 .4a5.5 5.5 0 0 1 7-2.1l.8 .6 .7 .9 .5 1a5.6 5.6 0 0 0-4-5.3z" fill-rule="evenodd" fill="#fefefe"/>
<path d="M130.3 132.6a5.3 5.3 0 0 1 3.7-1.6h35.4a5.4 5.4 0 0 1 5.4 5.3v43.4a5.4 5.4 0 0 1-5.4 5.4h-35.4a5.4 5.4 0 0 1-5.3-5.4v-43.4a5.3 5.3 0 0 1 1.6-3.7zM130.7 133.5a4.4 4.4 0 0 1 3.3-1.6h35.4a4.4 4.4 0 0 1 4.4 4.4v43.4a4.4 4.4 0 0 1-4.4 4.4h-35.4a4.4 4.4 0 0 1-4.4-4.4v-43.4a4.4 4.4 0 0 1 1.1-2.8zM129.6 131.9a6.3 6.3 0 0 1 4.4-1.9h35.4a6.3 6.3 0 0 1 6.3 6.3v43.4a6.3 6.3 0 0 1-6.3 6.3h-35.4a6.3 6.3 0 0 1-6.3-6.3v-43.4a6.3 6.3 0 0 1 1.9-4.4z" fill-rule="evenodd" fill="#9d4f1b"/>
<path d="M137.3 124.3h28.8" fill="none" stroke="#373435" stroke-width=".21"/>
<g fill="#373435">
<path d="M164.6 123.9l1.5 .4-1.5 .4z"/>
<path d="M137.3 124.3l1.5-.4v.8z"/>
</g>
<path d="M181.2 126.6h-2.1l-4.8 4.9" fill="none" stroke="#373435" stroke-width=".21"/>
<path d="M175.1 130.1l.5 .6-1.3 .8z" fill="#373435"/>
<path d="M137.3 122.3v4M166.1 122.3v4M181.3 152.4v28.8M179.3 186h4" fill="none" stroke="#373435" stroke-width=".21"/>
<g fill="#373435">
<path d="M180.9 179.7h.8l-.4 1.5z"/>
<path d="M181.3 152.4l.4 1.5h-.8z"/>
</g>
<path d="M181.3 134.8v12M179.3 146.8h4" fill="none" stroke="#373435" stroke-width=".21"/>
<g fill="#373435">
<path d="M180.9 145.3h.8l-.4 1.5z"/>
<path d="M181.3 134.8l.4 1.5h-.8z"/>
</g>
<path d="M179.3 152.4h4M181.3 146.8v5.6" fill="none" stroke="#373435" stroke-width=".21"/>
<g fill="#373435">
<path d="M180.9 150.9h.8l-.4 1.5z"/>
<path d="M181.3 146.8l.4 1.5h-.8z"/>
</g>
<path d="M127.7 116.5h48" fill="none" stroke="#373435" stroke-width=".21"/>
<g fill="#373435">
<path d="M174.2 116.1l1.5 .4-1.5 .4z"/>
<path d="M127.7 116.5l1.5-.4v.8z"/>
</g>
<path d="M127.7 114.5v4M175.7 114.5v4M122.9 186v3.9" fill="none" stroke="#373435" stroke-width=".21"/>
<path d="M122.9 186l.4 1.5h-.8z" fill="#373435"/>
<path d="M122.9 131.9v4.2" fill="none" stroke="#373435" stroke-width=".21"/>
<path d="M122.9 131.9l.4 1.6h-.8z" fill="#373435"/>
<path d="M122.9 126.3v3.7" fill="none" stroke="#373435" stroke-width=".21"/>
<path d="M122.5 128.5h.8l-.4 1.5z" fill="#373435"/>
<path d="M122.9 180.8v4.3" fill="none" stroke="#373435" stroke-width=".21"/>
<path d="M122.5 183.6h.8l-.4 1.5z" fill="#373435"/>
<path d="M117.1 130v56M120.9 131.9h4M120.9 185.1h4" fill="none" stroke="#373435" stroke-width=".21"/>
<g fill="#373435">
<path d="M116.8 184.5h.7l-.4 1.5z"/>
<path d="M117.1 130l.4 1.5h-.7z"/>
</g>
<path d="M114.8 130h10.1M114.8 186h10.1M179.3 186h4M179.3 181.2h4M181.3 181.2v4.8" fill="none" stroke="#373435" stroke-width=".21"/>
<g fill="#373435">
<path d="M180.9 184.5h.8l-.4 1.5z"/>
<path d="M181.3 181.2l.4 1.5h-.8z"/>
</g>
<path d="M179.3 137.2h4M179.3 130h4M181.3 130v7.2" fill="none" stroke="#373435" stroke-width=".21"/>
<g fill="#373435">
<path d="M180.9 135.7h.8l-.4 1.5z"/>
<path d="M181.3 130l.4 1.5h-.8z"/>
</g>
<path d="M138.8 158.3l1.1-.7 7.9-4.1a8 8 0 0 1 7.9 0l7.9 4.1a4 4 0 0 1 2.2 5.4l-4.9 15.4a4 4 0 0 1-3.7 2.8h-11a4 4 0 0 1-3.6-2.8l-4.9-15.4a3.8 3.8 0 0 1 1.1-4.7z" fill-rule="evenodd" fill="#fefefe"/>
<path d="M139.3 159.2l1-.8 8-4.1a7.5 7.5 0 0 1 7.6 .3l6.3 3.4a3.7 3.7 0 0 1 2.8 4l-5 16.1a3 3 0 0 1-2.8 2.2h-11a3.3 3.3 0 0 1-3-3l-4.4-14a3.2 3.2 0 0 1 .5-4.1z" fill-rule="evenodd" fill="#9d4f1b"/>
<path d="M145.9 157.8a5.3 5.3 0 0 1 6.7 3.5l.1 1.2a5.1 5.1 0 0 1 8.6 .7l-1.7-.4a5.9 5.9 0 0 0-6.9 1.4 4.6 4.6 0 0 1 6.9 1.6 4.4 4.4 0 0 1 .8 2.8l-1.3-1.3a6.6 6.6 0 0 0-4.7-2.6l-1.1 .2a2.38 2.38 0 0 1 .4 3.7v-.5a2.59 2.59 0 0 0-1.2-3l-.4-.1a10.9 10.9 0 0 0-1.6 5.5 42.6 42.6 0 0 0 0 8.1h-2.8a24.8 24.8 0 0 1 3.8-13.7 3.3 3.3 0 0 0-3.1 1.7 2.41 2.41 0 0 1 2.3-2.5 5.5 5.5 0 0 0-6.2-.9l-1.9 .4a5.5 5.5 0 0 1 7.1-2.1l.7 .6 .7 .8 .5 1.1a5.6 5.6 0 0 0-4-5.3z" fill-rule="evenodd" fill="#fefefe"/>
<g fill="none" stroke="#373435" stroke-width=".21">
<path d="M158.3 197.1h4v4h-4zM162.3 197.1h4v4h-4zM166.3 197.1h4v4h-4zM170.3 197.1h4v4h-4zM174.3 197.1h4v4h-4zM178.3 197.1h4v4h-4zM182.3 197.1h4v4h-4zM186.3 197.1h4v4h-4zM190.3 197.1h4v4h-4zM194.3 197.1h4v4h-4zM158.3 201.1h4v4h-4zM158.3 205.1h4v4h-4z"/>
<path d="M158.3 209.1h4v4h-4zM158.3 213.1h4v4h-4zM158.3 217.1h4v4h-4zM161.8 206.9l1.7-1.3 9.9-5.1a10 10 0 0 1 9.9 0l9.9 5.1a5 5 0 0 1 2.9 6.1l-6.3 20a4.9 4.9 0 0 1-4.6 3.4h-13.8a5 5 0 0 1-4.5-3.4l-6.1-19.3a4.7 4.7 0 0 1 1-5.5zM162.3 201.1h4v4h-4zM162.3 205.1h4v4h-4zM162.3 209.1h4v4h-4zM162.3 213.1h4v4h-4zM162.3 217.1h4v4h-4zM163 207.5l1.1-.9 10-5.2a9.2 9.2 0 0 1 9.2 .4l8.3 4.3a5 5 0 0 1 3.5 3.9l-.4 2-6.1 19.3a3.8 3.8 0 0 1-3.4 2.6h-13.7a4.1 4.1 0 0 1-3.8-3.6l-5.6-17.7a4 4 0 0 1 .9-5.1zM166.3 201.1h4v4h-4zM166.3 205.1h4v4h-4z"/>
<path d="M166.3 209.1h4v4h-4zM166.3 213.1h4v4h-4zM166.3 217.1h4v4h-4zM170.3 201.1h4v4h-4zM170.3 205.1h4v4h-4zM170.3 209.1h4v4h-4zM170.3 213.1h4v4h-4zM170.3 217.1h4v4h-4zM171.1 205.9a6.9 6.9 0 0 1 7.9 3.2l.4 1.2 .1 1.5a6.4 6.4 0 0 1 10.4 .2l.4 .6-2.8-.7a7 7 0 0 0-8 1.9 5.7 5.7 0 0 1 6.7-.2 7.2 7.2 0 0 1 2.9 5.8l-2-2.2a7.5 7.5 0 0 0-5.6-2.7l-1.2 .2a2.98 2.98 0 0 1 .6 4.7l-.1-.6a3.8 3.8 0 0 0-1.1-3.6l-.9-.3a10.5 10.5 0 0 0-1.8 5.1 37.1 37.1 0 0 0-.2 11v.8h-3.5a31 31 0 0 1 4.7-17.1 4.4 4.4 0 0 0-3.9 2.1 3 3 0 0 1 3-3 6.4 6.4 0 0 0-7-1.4l-3.2 .7a6.8 6.8 0 0 1 9.1-2.4l.8 .7 .8 1 .6 1.3a6.7 6.7 0 0 0-4.4-6.4zM174.3 201.1h4v4h-4zM174.3 205.1h4v4h-4zM174.3 209.1h4v4h-4z"/>
<path d="M174.3 213.1h4v4h-4zM174.3 217.1h4v4h-4zM178.3 201.1h4v4h-4zM178.3 205.1h4v4h-4zM178.3 209.1h4v4h-4zM178.3 213.1h4v4h-4zM178.3 217.1h4v4h-4zM182.3 201.1h4v4h-4zM182.3 205.1h4v4h-4zM182.3 209.1h4v4h-4zM182.3 213.1h4v4h-4zM182.3 217.1h4v4h-4z"/>
<path d="M186.3 201.1h4v4h-4zM186.3 205.1h4v4h-4zM186.3 209.1h4v4h-4zM186.3 213.1h4v4h-4zM186.3 217.1h4v4h-4zM190.3 201.1h4v4h-4zM190.3 205.1h4v4h-4zM190.3 209.1h4v4h-4zM190.3 213.1h4v4h-4zM190.3 217.1h4v4h-4zM194.3 201.1h4v4h-4zM194.3 205.1h4v4h-4z"/>
<path d="M194.3 209.1h4v4h-4zM194.3 213.1h4v4h-4zM194.3 217.1h4v4h-4zM158.3 221.1h4v4h-4zM158.3 225.1h4v4h-4zM158.3 229.1h4v4h-4zM158.3 233.1h4v4h-4zM162.3 221.1h4v4h-4zM162.3 225.1h4v4h-4zM162.3 229.1h4v4h-4zM162.3 233.1h4v4h-4zM166.3 221.1h4v4h-4z"/>
<path d="M166.3 225.1h4v4h-4zM166.3 229.1h4v4h-4zM166.3 233.1h4v4h-4zM170.3 221.1h4v4h-4zM170.3 225.1h4v4h-4zM170.3 229.1h4v4h-4zM170.3 233.1h4v4h-4zM174.3 221.1h4v4h-4zM174.3 225.1h4v4h-4zM174.3 229.1h4v4h-4zM174.3 233.1h4v4h-4zM178.3 221.1h4v4h-4z"/>
<path d="M178.3 225.1h4v4h-4zM178.3 229.1h4v4h-4zM178.3 233.1h4v4h-4zM182.3 221.1h4v4h-4zM182.3 225.1h4v4h-4zM182.3 229.1h4v4h-4zM182.3 233.1h4v4h-4zM186.3 221.1h4v4h-4zM186.3 225.1h4v4h-4zM186.3 229.1h4v4h-4zM186.3 233.1h4v4h-4zM190.3 221.1h4v4h-4z"/>
<path d="M190.3 225.1h4v4h-4zM190.3 229.1h4v4h-4zM190.3 233.1h4v4h-4zM194.3 221.1h4v4h-4zM194.3 225.1h4v4h-4zM194.3 229.1h4v4h-4zM194.3 233.1h4v4h-4z"/>
</g>
<g font-size="17.6" fill="#ed3237">
<text x="34.1" y="262" transform="rotate(-28 34.1 262)">SUPERSEDED BY</text>
<text x="94.1" y="274.9" transform="rotate(-28 94.1 274.9)">(02/23)</text>
<text x="39" y="281.8" transform="rotate(-28 39 281.8)">TL-Q01 &amp; G8-9-Q01</text>
</g>
<text font-size="9.6" fill="#fefefe" x="137.3" y="146.8">END</text>
<text font-size="7.1" fill="#373435" x="175.6" y="274.6">TC2298</text>
<text font-size="6.3" fill="#373435" x="97.6" y="249.6">TOURIST ROUTE MARKER PLATES</text>
<text font-size="5" fill="#373435" x="99.5" y="257.3">“GREAT BARRIER REEF TOURIST DRIVE”</text>
<g font-size="4.2" fill="#373435">
<text x="100.6" y="267.2">APPROVED AS OFFICIAL TRAFFIC SIGN</text>
<text x="174.7" y="285.6">A</text>
</g>
<g font-size="3.9" fill="#373435">
<text x="32.6" y="106.4">Note: Arrow may be left or right.</text>
<text x="19.8" y="215.4">Colour Legend</text>
<text x="29.7" y="224.3">Retroreflective brown</text>
<text x="29.7" y="233">Retroreflective white</text>
</g>
<g font-size="3.5" fill="#373435">
<text x="21.6" y="268.1">Department of Transport and Main Roads</text>
<text x="17.7" y="272">Infrastructure Management &amp; Delivery Division</text>
<text x="16.7" y="280.6">Designed</text>
<text x="42.7" y="280.6">Checked</text>
<text x="69.7" y="280.6">Scale</text>
<text x="98.5" y="281.3">ACTING PRINCIPAL ENGINEER</text>
<text x="154.7" y="276.1">29/05/18</text>
<text x="157.4" y="281.2">Date</text>
<text x="17" y="284.8">RH 05/18</text>
<text x="42.7" y="284.8">DJ 05/18</text>
<text x="69.7" y="285.2">Not to Scale</text>
<text x="98.5" y="284.8">(Traffic Engineering)</text>
</g>
<g font-size="3.4" fill="#373435">
<text x="55.6" y="19.8" transform="rotate(1 55.6 19.8)">600</text>
<text x="149" y="19.8" transform="rotate(1 149 19.8)">600</text>
<text x="55.6" y="28.6" transform="rotate(1 55.6 28.6)">201</text>
<text x="149" y="27.8" transform="rotate(1 149 27.8)">176</text>
<text x="88.2" y="32.2">R75</text>
<text x="181.6" y="32.2">R75</text>
<text x="90.7" y="37.7" transform="rotate(1 90.7 37.7)">50</text>
<text x="184.2" y="37.7" transform="rotate(1 184.2 37.7)">50</text>
<text x="27.9" y="43.8">24</text>
<text x="90.7" y="46.8" transform="rotate(1 90.7 46.8)">176</text>
<text x="121.3" y="43.8">24</text>
<text x="184.2" y="47.8" transform="rotate(1 184.2 47.8)">201</text>
<text x="90.7" y="56" transform="rotate(1 90.7 56)">54</text>
<text x="184.2" y="57.4" transform="rotate(1 184.2 57.4)">39</text>
<text x="17.1" y="63.8">700</text>
<text x="110.5" y="63.8">700</text>
<text x="90.7" y="72.6" transform="rotate(1 90.7 72.6)">360</text>
<text x="184.2" y="73.4" transform="rotate(1 184.2 73.4)">360</text>
<text x="27.8" y="84.6">12</text>
<text x="90.7" y="89.4" transform="rotate(1 90.7 89.4)">60</text>
<text x="121.2" y="84.6">12</text>
<text x="184.2" y="89.7" transform="rotate(1 184.2 89.7)">50</text>
<text x="55.6" y="95.7" transform="rotate(1 55.6 95.7)">360</text>
<text x="149" y="95.7" transform="rotate(1 149 95.7)">360</text>
<text x="55.6" y="115.3" transform="rotate(1 55.6 115.3)">600</text>
<text x="149" y="115.3" transform="rotate(1 149 115.3)">600</text>
<text x="55.6" y="123" transform="rotate(1 55.6 123)">320</text>
<text x="149" y="123" transform="rotate(1 149 123)">360</text>
<text x="88.2" y="127.7">R75</text>
<text x="181.6" y="127.7">R75</text>
<text x="90.7" y="133.6" transform="rotate(1 90.7 133.6)">60</text>
<text x="184.2" y="133.6" transform="rotate(1 184.2 133.6)">60</text>
<text x="27.9" y="139.3">24</text>
<text x="90.7" y="143" transform="rotate(1 90.7 143)">176</text>
<text x="121.3" y="139.3">24</text>
<text x="184.2" y="141.9" transform="rotate(1 184.2 141.9)">120EM</text>
<text x="90.7" y="152.2" transform="rotate(1 90.7 152.2)">54</text>
<text x="184.2" y="150.8" transform="rotate(1 184.2 150.8)">70</text>
<text x="17.1" y="159.2">700</text>
<text x="110.5" y="159.2">700</text>
<text x="90.7" y="168.8" transform="rotate(1 90.7 168.8)">360</text>
<text x="184.2" y="168" transform="rotate(1 184.2 168)">360</text>
<text x="27.8" y="180">12</text>
<text x="90.7" y="185.2" transform="rotate(1 90.7 185.2)">50</text>
<text x="121.2" y="180">12</text>
<text x="184.2" y="184.8" transform="rotate(1 184.2 184.8)">90</text>
<text x="55.6" y="191.1" transform="rotate(1 55.6 191.1)">360</text>
</g>
</svg>
